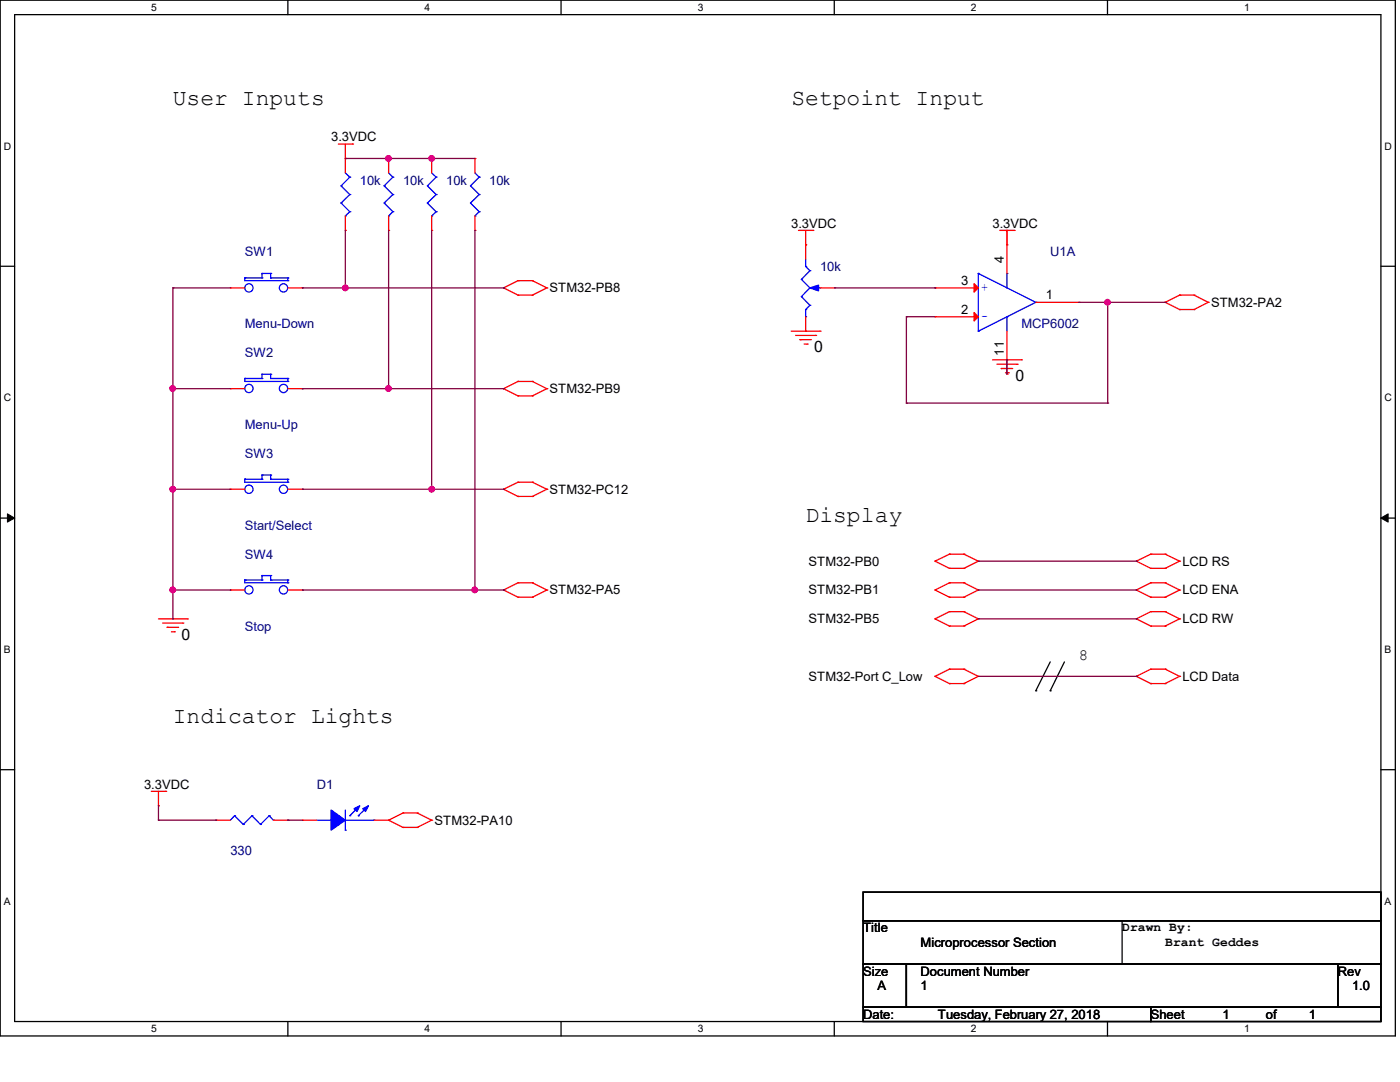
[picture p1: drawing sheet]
<svg xmlns="http://www.w3.org/2000/svg" width="279mm" height="216mm" viewBox="0 0 279 216" stroke-linecap="round" stroke-linejoin="round" font-family="sans-serif">
<path d="M0 0h278.5v206.7h-278.5zM2.9 2.9h272.7v200.9h-272.7z" fill="none" stroke="#000" stroke-width=".25"/>
<g fill="#fff">
<path d="M30.2 .3h1.1v2.3h-1.1z"/>
<path d="M30.2 204.1h1.1v2.3h-1.1z"/>
</g>
<path d="M57.4 0v2.9M57.4 203.8v2.9" fill="none" stroke="#000" stroke-width=".25"/>
<g fill="#fff">
<path d="M84.7 .3h1.1v2.3h-1.1z"/>
<path d="M84.7 204.1h1.1v2.3h-1.1z"/>
</g>
<path d="M112 0v2.9M112 203.8v2.9" fill="none" stroke="#000" stroke-width=".25"/>
<g fill="#fff">
<path d="M139.2 .3h1.1v2.3h-1.1z"/>
<path d="M139.2 204.1h1.1v2.3h-1.1z"/>
</g>
<path d="M166.5 0v2.9M166.5 203.8v2.9" fill="none" stroke="#000" stroke-width=".25"/>
<g fill="#fff">
<path d="M193.8 .3h1.1v2.3h-1.1z"/>
<path d="M193.8 204.1h1.1v2.3h-1.1z"/>
</g>
<path d="M221 0v2.9M221 203.8v2.9" fill="none" stroke="#000" stroke-width=".25"/>
<g fill="#fff">
<path d="M248.3 .3h1.1v2.3h-1.1z"/>
<path d="M248.3 204.1h1.1v2.3h-1.1z"/>
<path d="M.8 28h1.4v2.3h-1.4z"/>
<path d="M276.3 28h1.4v2.3h-1.4z"/>
<path d="M.8 78.2h1.4v2.3h-1.4z"/>
<path d="M276.3 78.2h1.4v2.3h-1.4z"/>
</g>
<path d="M0 53.1h2.9M275.6 53.1h2.9" fill="none" stroke="#000" stroke-width=".25"/>
<g fill="#fff">
<path d="M.8 128.5h1.3v2.2h-1.3z"/>
<path d="M276.3 128.5h1.3v2.2h-1.3z"/>
</g>
<path d="M0 103.4h2.9M275.6 103.4h2.9" fill="none" stroke="#000" stroke-width=".25"/>
<path d="M1.5 102.5l1.4 .9-1.4 .8zM275.6 103.4l1.4-.9v1.7z" fill="#000" stroke="#000" stroke-width=".2"/>
<g fill="#fff">
<path d="M.8 178.7h1.3v2.2h-1.3z"/>
<path d="M276.3 178.7h1.3v2.2h-1.3z"/>
</g>
<g fill="none" stroke="#000" stroke-width=".25">
<path d="M206.7 137.8h.1M209.6 137.8h.1M209.6 132.1l-2.9 5.7M212.4 132.1l-2.8 5.7M0 153.6h2.9M275.6 153.6h2.9M172.3 178h103.3v5.7h-103.3zM172.3 183.7h103.3v8.7h-103.3zM172.3 192.4h8.6v8.6h-8.6zM180.9 192.4h86.1v8.6h-86.1zM223.9 192.4h.1M223.9 183.7v8.7"/>
<path d="M267 192.4h8.6v8.6h-8.6zM172.3 201h57.4v2.8h-57.4zM229.7 201h45.9v2.8h-45.9z"/>
</g>
<g fill="none" stroke="#f00" stroke-width=".25">
<path d="M67.5 28.7h2.9M68.9 31.6h.1M68.9 28.7v5.8M70.4 28.7h.1M77.6 31.6h.1M77.6 31.6v2.9M86.1 31.6h.1M86.1 31.6v2.9M94.8 31.6h.1M94.8 31.6v2.9M46 57.4h.1M46 57.4h2.9"/>
<path d="M57.4 57.4h2.9M60.3 57.4h.1M68.9 46h.1M68.9 43.1v2.9M77.6 46h.1M77.6 43.1v2.9M86.1 46h.1M86.1 43.1v2.9M94.8 46h.1M94.8 43.1v2.9M100.5 57.4h.1M100.5 57.4l2.9 1.5"/>
<path d="M103.4 56h.1M103.4 58.9h.1M103.4 56l-2.9 1.4M103.4 56h2.9M103.4 58.9h2.9M106.3 56h.1M106.3 58.9h.1M106.3 56l2.8 1.4M109.1 57.4h.1M109.1 57.4l-2.8 1.5M159.3 46h2.9M160.8 48.9h.1"/>
<path d="M160.8 46v5.7M162.2 46h.1M163.7 57.4h2.8M166.5 57.4h.1M186.6 57.4h.1M186.6 57.4h8.6M199.5 46h2.9M201 48.9h.1M201 46h.1M201 46v8.6M202.4 46h.1M235.4 58.9h.1"/>
<path d="M235.4 58.9h2.9M235.4 58.9l-2.9 1.4M238.3 58.9h.1M238.3 58.9l2.8 1.4M46 77.6h.1M46 77.6h2.9M57.4 77.6h2.9M60.3 77.6h.1M100.5 77.6h.1M100.5 77.6l2.9 1.4M103.4 76.1h.1M103.4 79h.1"/>
<path d="M103.4 76.1l-2.9 1.5M103.4 76.1h2.9M103.4 79h2.9M106.3 76.1h.1M106.3 79h.1M106.3 76.1l2.8 1.5M109.1 77.6h.1M109.1 77.6l-2.8 1.4M157.9 66.1h5.8M158.8 66.9h4M159.6 67.8h.1M159.6 67.8h2.3"/>
<path d="M160.5 68.7h.6M160.8 66.1h.1M160.8 63.2v2.9M161.1 68.7h.1M162.8 66.9h.1M163.7 66.1h.1M186.6 63.2h.1M186.6 63.2h8.6M198.1 71.8h5.7M199 72.7h4M199.8 73.5h.1M199.8 73.5h2.3"/>
<path d="M200.7 74.4h.6M201 74.7h.1M201 66.1v8.6M201.3 74.4h.1M203 72.7h.1M203.8 71.8h.1M206.7 60.3h8.6M215.3 60.3h.1M232.5 60.3h.1M232.5 60.3l2.9 1.5M235.4 61.8h.1M235.4 61.8h2.9"/>
<path d="M238.3 61.8h.1M241.1 60.3h.1M241.1 60.3l-2.8 1.5M46 97.6h.1M46 97.6h2.9M57.4 97.6h2.9M60.3 97.6h.1M100.5 97.6h.1M100.5 97.6l2.9 1.5M103.4 96.2h.1M103.4 99.1h.1M103.4 96.2l-2.9 1.4"/>
<path d="M103.4 96.2h2.9M103.4 99.1h2.9M106.3 96.2h.1M106.3 99.1h.1M106.3 96.2l2.8 1.4M109.1 97.6h.1M109.1 97.6l-2.8 1.5M46 117.7h.1M46 117.7h2.9M57.4 117.7h2.9M60.3 117.7h.1M100.5 117.7h.1"/>
<path d="M100.5 117.7l2.9 1.5M103.4 116.3h.1M103.4 119.2h.1M103.4 116.3l-2.9 1.4M103.4 116.3h2.9M103.4 119.2h2.9M106.3 116.3h.1M106.3 119.2h.1M106.3 116.3l2.8 1.4M109.1 117.7h.1M109.1 117.7l-2.8 1.5M186.6 112h.1"/>
<path d="M186.6 117.7h.1M186.6 112l2.9 1.4M186.6 117.7l2.9 1.5M189.5 110.6h.1M189.5 113.4h.1M189.5 116.3h.1M189.5 119.2h.1M189.5 116.3h2.9M189.5 119.2h2.9M189.5 110.6h2.9M189.5 113.4h2.9M189.5 110.6l-2.9 1.4"/>
<path d="M189.5 116.3l-2.9 1.4M192.4 110.6h.1M192.4 113.4h.1M192.4 116.3h.1M192.4 119.2h.1M192.4 110.6l2.8 1.4M192.4 116.3l2.8 1.4M195.2 112h.1M195.2 117.7h.1M195.2 112l-2.8 1.4M195.2 117.7l-2.8 1.5M226.8 112h.1"/>
<path d="M226.8 117.7h.1M226.8 112l2.9 1.4M226.8 117.7l2.9 1.5M229.7 110.6h.1M229.7 113.4h.1M229.7 116.3h.1M229.7 119.2h.1M229.7 116.3h2.8M229.7 119.2h2.8M229.7 110.6l-2.9 1.4M229.7 110.6h2.8M229.7 113.4h2.8"/>
<path d="M229.7 116.3l-2.9 1.4M232.5 110.6h.1M232.5 113.4h.1M232.5 116.3h.1M232.5 119.2h.1M232.5 110.6l2.9 1.4M232.5 116.3l2.9 1.4M235.4 112h.1M235.4 117.7h.1M235.4 112l-2.9 1.4M235.4 117.7l-2.9 1.5M31.6 123.5h5.8"/>
<path d="M32.5 124.3h4M33.4 125.2h.1M33.4 125.2h2.2M34.2 126.1h.6M34.8 126.1h.1M36.5 124.3h.1M37.4 123.5h.1M186.6 123.5h.1M186.6 135h.1M186.6 123.5l2.9 1.4M186.6 135l2.9 1.4M189.5 122h.1"/>
<path d="M189.5 124.9h.1M189.5 133.5h.1M189.5 136.4h.1M189.5 122h2.9M189.5 124.9h2.9M189.5 133.5h2.9M189.5 136.4h2.9M189.5 122l-2.9 1.5M189.5 133.5l-2.9 1.5M192.4 122h.1M192.4 124.9h.1M192.4 133.5h.1"/>
<path d="M192.4 136.4h.1M192.4 122l2.8 1.5M192.4 133.5l2.8 1.5M195.2 123.5h.1M195.2 135h.1M195.2 123.5l-2.8 1.4M195.2 135l-2.8 1.4M226.8 123.5h.1M226.8 135h.1M226.8 123.5l2.9 1.4M226.8 135l2.9 1.4M229.7 122h.1"/>
<path d="M229.7 124.9h.1M229.7 133.5h.1M229.7 136.4h.1M229.7 122l-2.9 1.5M229.7 122h2.8M229.7 124.9h2.8M229.7 133.5l-2.9 1.5M229.7 133.5h2.8M229.7 136.4h2.8M232.5 122h.1M232.5 124.9h.1M232.5 133.5h.1"/>
<path d="M232.5 136.4h.1M232.5 122l2.9 1.5M232.5 133.5l2.9 1.5M235.4 123.5h.1M235.4 135h.1M235.4 123.5l-2.9 1.4M235.4 135l-2.9 1.4M30.2 157.9h2.9M31.6 157.9v2.9M33.1 157.9h.1M31.6 160.8h.1M43.1 163.7h.1"/>
<path d="M43.1 163.7h2.9M54.6 163.7h2.8M57.4 163.7h.1M60.3 163.7h.1M60.3 163.7h2.9M74.7 163.7h2.9M77.6 163.7h.1M77.6 163.7l2.8 1.4M80.4 162.2h.1M80.4 165.1h.1M80.4 162.2l-2.8 1.5M80.4 162.2h2.9"/>
<path d="M80.4 165.1h2.9M83.3 162.2h.1M83.3 165.1h.1M83.3 162.2l2.8 1.5M86.1 163.7h.1M86.1 163.7l-2.8 1.4"/>
</g>
<g fill="#00f" stroke="#00f" stroke-width=".25">
<path d="M161.6 57.4l1.8-.5v1.1z"/>
<path d="M66.1 161.6l2.8 2.1-2.8 2z" fill-rule="evenodd"/>
<path d="M72.4 161.4l1.1-.6-.6 1.1z" fill-rule="evenodd"/>
<path d="M70.7 161.4l1.1-.6-.6 1.1z" fill-rule="evenodd"/>
</g>
<g fill="none" stroke="#00f" stroke-width=".25">
<path d="M68.1 37.1h.1M68.1 37.1l1.7 1.7M68.9 34.5l.9 .8M69.8 35.3h.1M69.8 38.8h.1M69.8 35.3l-1.7 1.8M69.8 38.8l-1.7 1.7M76.7 37.1h.1M76.7 37.1l1.7 1.7M77.6 34.5l.8 .8M78.4 35.3h.1M78.4 38.8h.1"/>
<path d="M78.4 35.3l-1.7 1.8M78.4 38.8l-1.7 1.7M85.3 37.1h.1M85.3 37.1l1.7 1.7M86.1 34.5l.9 .8M87 35.3h.1M87 38.8h.1M87 35.3l-1.7 1.8M87 38.8l-1.7 1.7M93.9 37.1h.1M93.9 37.1l1.7 1.7M94.8 34.5l.8 .8"/>
<path d="M95.6 35.3h.1M95.6 38.8h.1M95.6 35.3l-1.7 1.8M95.6 38.8l-1.7 1.7M48.9 55.5h.1M48.9 55.5v.5h8.5M48.9 55.5h3.4M52.3 54.6h.1M52.3 55.5h.1M52.3 54.6v.9M52.3 54.6h1.7M54 55.5h.1"/>
<path d="M54 54.6h.1M54 54.6v.9M54 55.5h3.4M57.4 56h.1M57.4 55.5h.1M57.4 55.5v.5M68.1 40.5h.1M68.1 40.5l1.7 1.7M68.9 43.1h.1M69.8 42.2h.1M69.8 42.2l-.9 .9M76.7 40.5h.1"/>
<path d="M76.7 40.5l1.7 1.7M77.6 43.1h.1M78.4 42.2h.1M78.4 42.2l-.8 .9M85.3 40.5h.1M85.3 40.5l1.7 1.7M86.1 43.1h.1M87 42.2h.1M87 42.2l-.9 .9M93.9 40.5h.1M93.9 40.5l1.7 1.7M94.8 43.1h.1"/>
<path d="M95.6 42.2h.1M95.6 42.2l-.8 .9M159.9 55.8h.1M159.9 59.2h.1M159.9 55.8l1.7 1.6M159.9 59.2l1.7 1.7M160.8 53.2h.1M160.8 51.7v1.5M160.8 53.2l.8 .8M161.6 54h.1M161.6 57.4h.1M161.6 54l-1.7 1.8"/>
<path d="M161.6 57.4l-1.7 1.8M163.1 57.4h.6M163.7 57.4h.1M195.2 54.6h.1M195.2 54.6l11.5 5.7M195.2 54.6v11.5M201 54.6h.1M201 54.6v2.8M48.9 75.5h.1M48.9 75.5v.6h8.5M48.9 75.5h3.4M52.3 74.7h.1"/>
<path d="M52.3 75.5h.1M52.3 74.7v.8M52.3 74.7h1.7M54 75.5h.1M54 74.7h.1M54 74.7v.8M54 75.5h3.4M57.4 76.1h.1M57.4 75.5h.1M57.4 75.5v.6M160.8 61.8h.1M160.8 63.2h.1"/>
<path d="M160.8 61.8v1.4M161.6 60.9h.1M161.6 60.9l-.8 .9M195.2 66.1h.1M201 63.2h.1M201 63.2v2.9M206.7 60.3h.1M206.7 60.3l-11.5 5.8M48.9 95.6h.1M48.9 95.6v.6h8.5M48.9 95.6h3.4M52.3 94.8h.1"/>
<path d="M52.3 95.6h.1M52.3 94.8v.8M52.3 94.8h1.7M54 95.6h.1M54 94.8h.1M54 94.8v.8M54 95.6h3.4M57.4 96.2h.1M57.4 95.6h.1M57.4 95.6v.6M48.9 115.7h.1M48.9 115.7v.6h8.5"/>
<path d="M48.9 115.7h3.4M52.3 114.9h.1M52.3 115.7h.1M52.3 114.9h1.7M52.3 114.9v.8M54 115.7h.1M54 114.9h.1M54 115.7h3.4M54 114.9v.8M57.4 116.3h.1M57.4 115.7h.1M57.4 115.7v.6"/>
<path d="M46.8 162.8h.1M46.8 162.8l-.8 .9M46.8 162.8l1.8 1.7M48.6 164.5h.1M50.3 162.8h.1M50.3 162.8l-1.7 1.7M50.3 162.8l1.7 1.7M52 164.5h.1M53.7 162.8h.1M53.7 162.8l-1.7 1.7M53.7 162.8l.9 .9M54.6 163.7h.1"/>
<path d="M63.2 163.7h2.9M66.1 163.7h.1M68.9 165.7h.1M68.9 161.6v4.1M68.9 163.7h5.8M69.8 162.8h.1M71.5 162.8h.1M71.5 161.1l-1.7 1.7M73.2 161.1l-1.7 1.7M74.7 163.7h.1"/>
<circle cx="49.7" cy="57.4" r=".83"/>
<circle cx="56.6" cy="57.4" r=".83"/>
<circle cx="49.7" cy="77.5" r=".83"/>
<circle cx="56.6" cy="77.5" r=".83"/>
<circle cx="49.7" cy="97.6" r=".83"/>
<circle cx="56.6" cy="97.6" r=".83"/>
<circle cx="49.7" cy="117.7" r=".83"/>
<circle cx="56.6" cy="117.7" r=".83"/>
</g>
<g fill="#f00" stroke="#f00" stroke-width=".25">
<path d="M194.4 56.6l.8 .8-.8 .9z"/>
<path d="M194.4 62.4l.8 .8-.8 .9z"/>
</g>
<g fill="none" stroke="#800040" stroke-width=".25">
<path d="M68.9 31.6h25.9M77.6 31.6h.1M86.1 31.6h.1M34.5 57.4h.1M34.5 57.4v66.1M34.5 57.4h11.5M60.3 57.4h.1M60.3 57.4h40.2M68.9 57.4h.1M68.9 46v11.4M77.6 46v31.6M86.1 46v51.6"/>
<path d="M94.8 46v71.7M100.5 57.4h.1M166.5 57.4h20.1M186.6 57.4h.1M34.5 77.6h.1M34.5 77.6h11.5M60.3 77.6h.1M60.3 77.6h40.2M77.6 77.6h.1M100.5 77.6h.1M180.9 63.2h.1M180.9 63.2h5.7"/>
<path d="M180.9 63.2v17.2M201 71.8h.1M201 71.8v2.9M215.3 60.3h17.2M221.1 60.3h.1M221.1 60.3v20.1M232.5 60.3h.1M34.5 97.6h.1M34.5 97.6h11.5M60.3 97.6h.1M60.3 97.6h40.2M86.1 97.6h.1"/>
<path d="M100.5 97.6h.1M180.9 80.4h.1M180.9 80.4h40.2M221.1 80.4h.1M34.5 117.7h.1M34.5 117.7h11.5M60.3 117.7h.1M60.3 117.7h40.2M94.8 117.7h.1M100.5 117.7h.1M195.2 117.7h31.6M195.2 112h31.6"/>
<path d="M226.8 112h.1M226.8 117.7h.1M34.5 123.5h.1M195.2 123.5h31.6M195.2 135h31.6M226.8 123.5h.1M226.8 135h.1M31.6 163.7h.1M31.6 163.7h11.5M31.6 160.8v2.9M43.1 163.7h.1M57.4 163.7h.1"/>
<path d="M57.4 163.7h2.9"/>
</g>
<g fill="#f0f" stroke="#f0f" stroke-width=".25">
<circle cx="34.5" cy="97.6" r=".55"/>
<circle cx="34.5" cy="117.7" r=".55"/>
<circle cx="34.5" cy="77.5" r=".55"/>
<circle cx="77.5" cy="31.6" r=".55"/>
<circle cx="86.1" cy="31.6" r=".55"/>
<circle cx="77.5" cy="77.5" r=".55"/>
<circle cx="86.1" cy="97.6" r=".55"/>
<circle cx="94.7" cy="117.7" r=".55"/>
<circle cx="68.9" cy="57.4" r=".55"/>
<circle cx="221" cy="60.3" r=".55"/>
</g>
<g font-size="4.6">
<text x="34.5" y="20.9">User Inputs</text>
<text x="158" y="20.9">Setpoint Input</text>
<text x="160.8" y="104.1">Display</text>
<text x="34.5" y="144.3">Indicator Lights</text>
</g>
<g font-size="3.1">
<text x="162.5" y="70.3">0</text>
<text x="202.7" y="76">0</text>
<text x="36.2" y="127.7">0</text>
<text x="215.3" y="131.7">8</text>
</g>
<g font-size="2.6">
<text x="66.1" y="28.2">3.3VDC</text>
<text x="157.9" y="45.4">3.3VDC</text>
<text x="198.1" y="45.4">3.3VDC</text>
<text x="200.3" y="52.6" transform="rotate(-90 200.3 52.6)">4</text>
<text x="109.7" y="58.3">STM32-PB8</text>
<text x="191.8" y="56.8">3</text>
<text x="208.7" y="59.7">1</text>
<text x="191.8" y="62.6">2</text>
<text x="241.7" y="61.2">STM32-PA2</text>
<text x="200.3" y="71" transform="rotate(-90 200.3 71)">11</text>
<text x="109.7" y="78.4">STM32-PB9</text>
<text x="109.7" y="98.6">STM32-PC12</text>
<text x="161.4" y="112.9">STM32-PB0</text>
<text x="236" y="112.9">LCD RS</text>
<text x="109.7" y="118.6">STM32-PA5</text>
<text x="161.4" y="118.6">STM32-PB1</text>
<text x="236" y="118.6">LCD ENA</text>
<text x="161.4" y="124.4">STM32-PB5</text>
<text x="236" y="124.4">LCD RW</text>
<text x="161.4" y="135.8">STM32-Port C_Low</text>
<text x="236" y="135.8">LCD Data</text>
<text x="28.7" y="157.4">3.3VDC</text>
<text x="86.7" y="164.5">STM32-PA10</text>
<text x="223.9" y="185.8">Drawn By:</text>
<text x="172.3" y="186.1">Title</text>
<text x="183.7" y="188.9">Microprocessor Section</text>
<text x="232.5" y="188.7">Brant Geddes</text>
<text x="172.3" y="194.7">Size</text>
<text x="175.1" y="197.6">A</text>
<text x="183.7" y="194.7">Document Number</text>
<text x="183.7" y="197.6">1</text>
<text x="267" y="194.7">Rev</text>
<text x="269.8" y="197.6">1.0</text>
<text x="172.3" y="203.3">Date:</text>
<text x="187.2" y="203.3">Tuesday, February 27, 2018</text>
<text x="229.7" y="203.3">Sheet</text>
<text x="244" y="203.3">1</text>
<text x="252.6" y="203.3">of</text>
<text x="261.2" y="203.3">1</text>
</g>
<g font-size="2.6" fill="#000080">
<text x="71.8" y="36.8">10k</text>
<text x="80.4" y="36.8">10k</text>
<text x="89" y="36.8">10k</text>
<text x="97.6" y="36.8">10k</text>
<text x="48.9" y="51.2">SW1</text>
<text x="209.6" y="51.2">U1A</text>
<text x="163.7" y="54.1">10k</text>
<text x="48.9" y="65.5">Menu-Down</text>
<text x="203.8" y="65.5">MCP6002</text>
<text x="48.9" y="71.2">SW2</text>
<text x="48.9" y="85.6">Menu-Up</text>
<text x="48.9" y="91.4">SW3</text>
<text x="48.9" y="105.7">Start/Select</text>
<text x="48.9" y="111.5">SW4</text>
<text x="48.9" y="125.8">Stop</text>
<text x="63.2" y="157.4">D1</text>
<text x="46" y="170.6">330</text>
</g>
<g font-size="2.6" fill="#00f">
<text x="195.8" y="58.1">+</text>
<text x="195.8" y="63.8">-</text>
</g>
<g font-size="2.1">
<text x="30.2" y="2.2">5</text>
<text x="84.7" y="2.2">4</text>
<text x="139.2" y="2.2">3</text>
<text x="193.8" y="2.2">2</text>
<text x="248.3" y="2.2">1</text>
<text x=".8" y="29.8">D</text>
<text x="276.3" y="29.8">D</text>
<text x=".8" y="80.1">C</text>
<text x="276.3" y="80.1">C</text>
<text x=".8" y="130.3">B</text>
<text x="276.3" y="130.3">B</text>
<text x=".8" y="180.5">A</text>
<text x="276.3" y="180.5">A</text>
<text x="30.2" y="206">5</text>
<text x="84.7" y="206">4</text>
<text x="139.2" y="206">3</text>
<text x="193.8" y="206">2</text>
<text x="248.3" y="206">1</text>
</g>
</svg>
